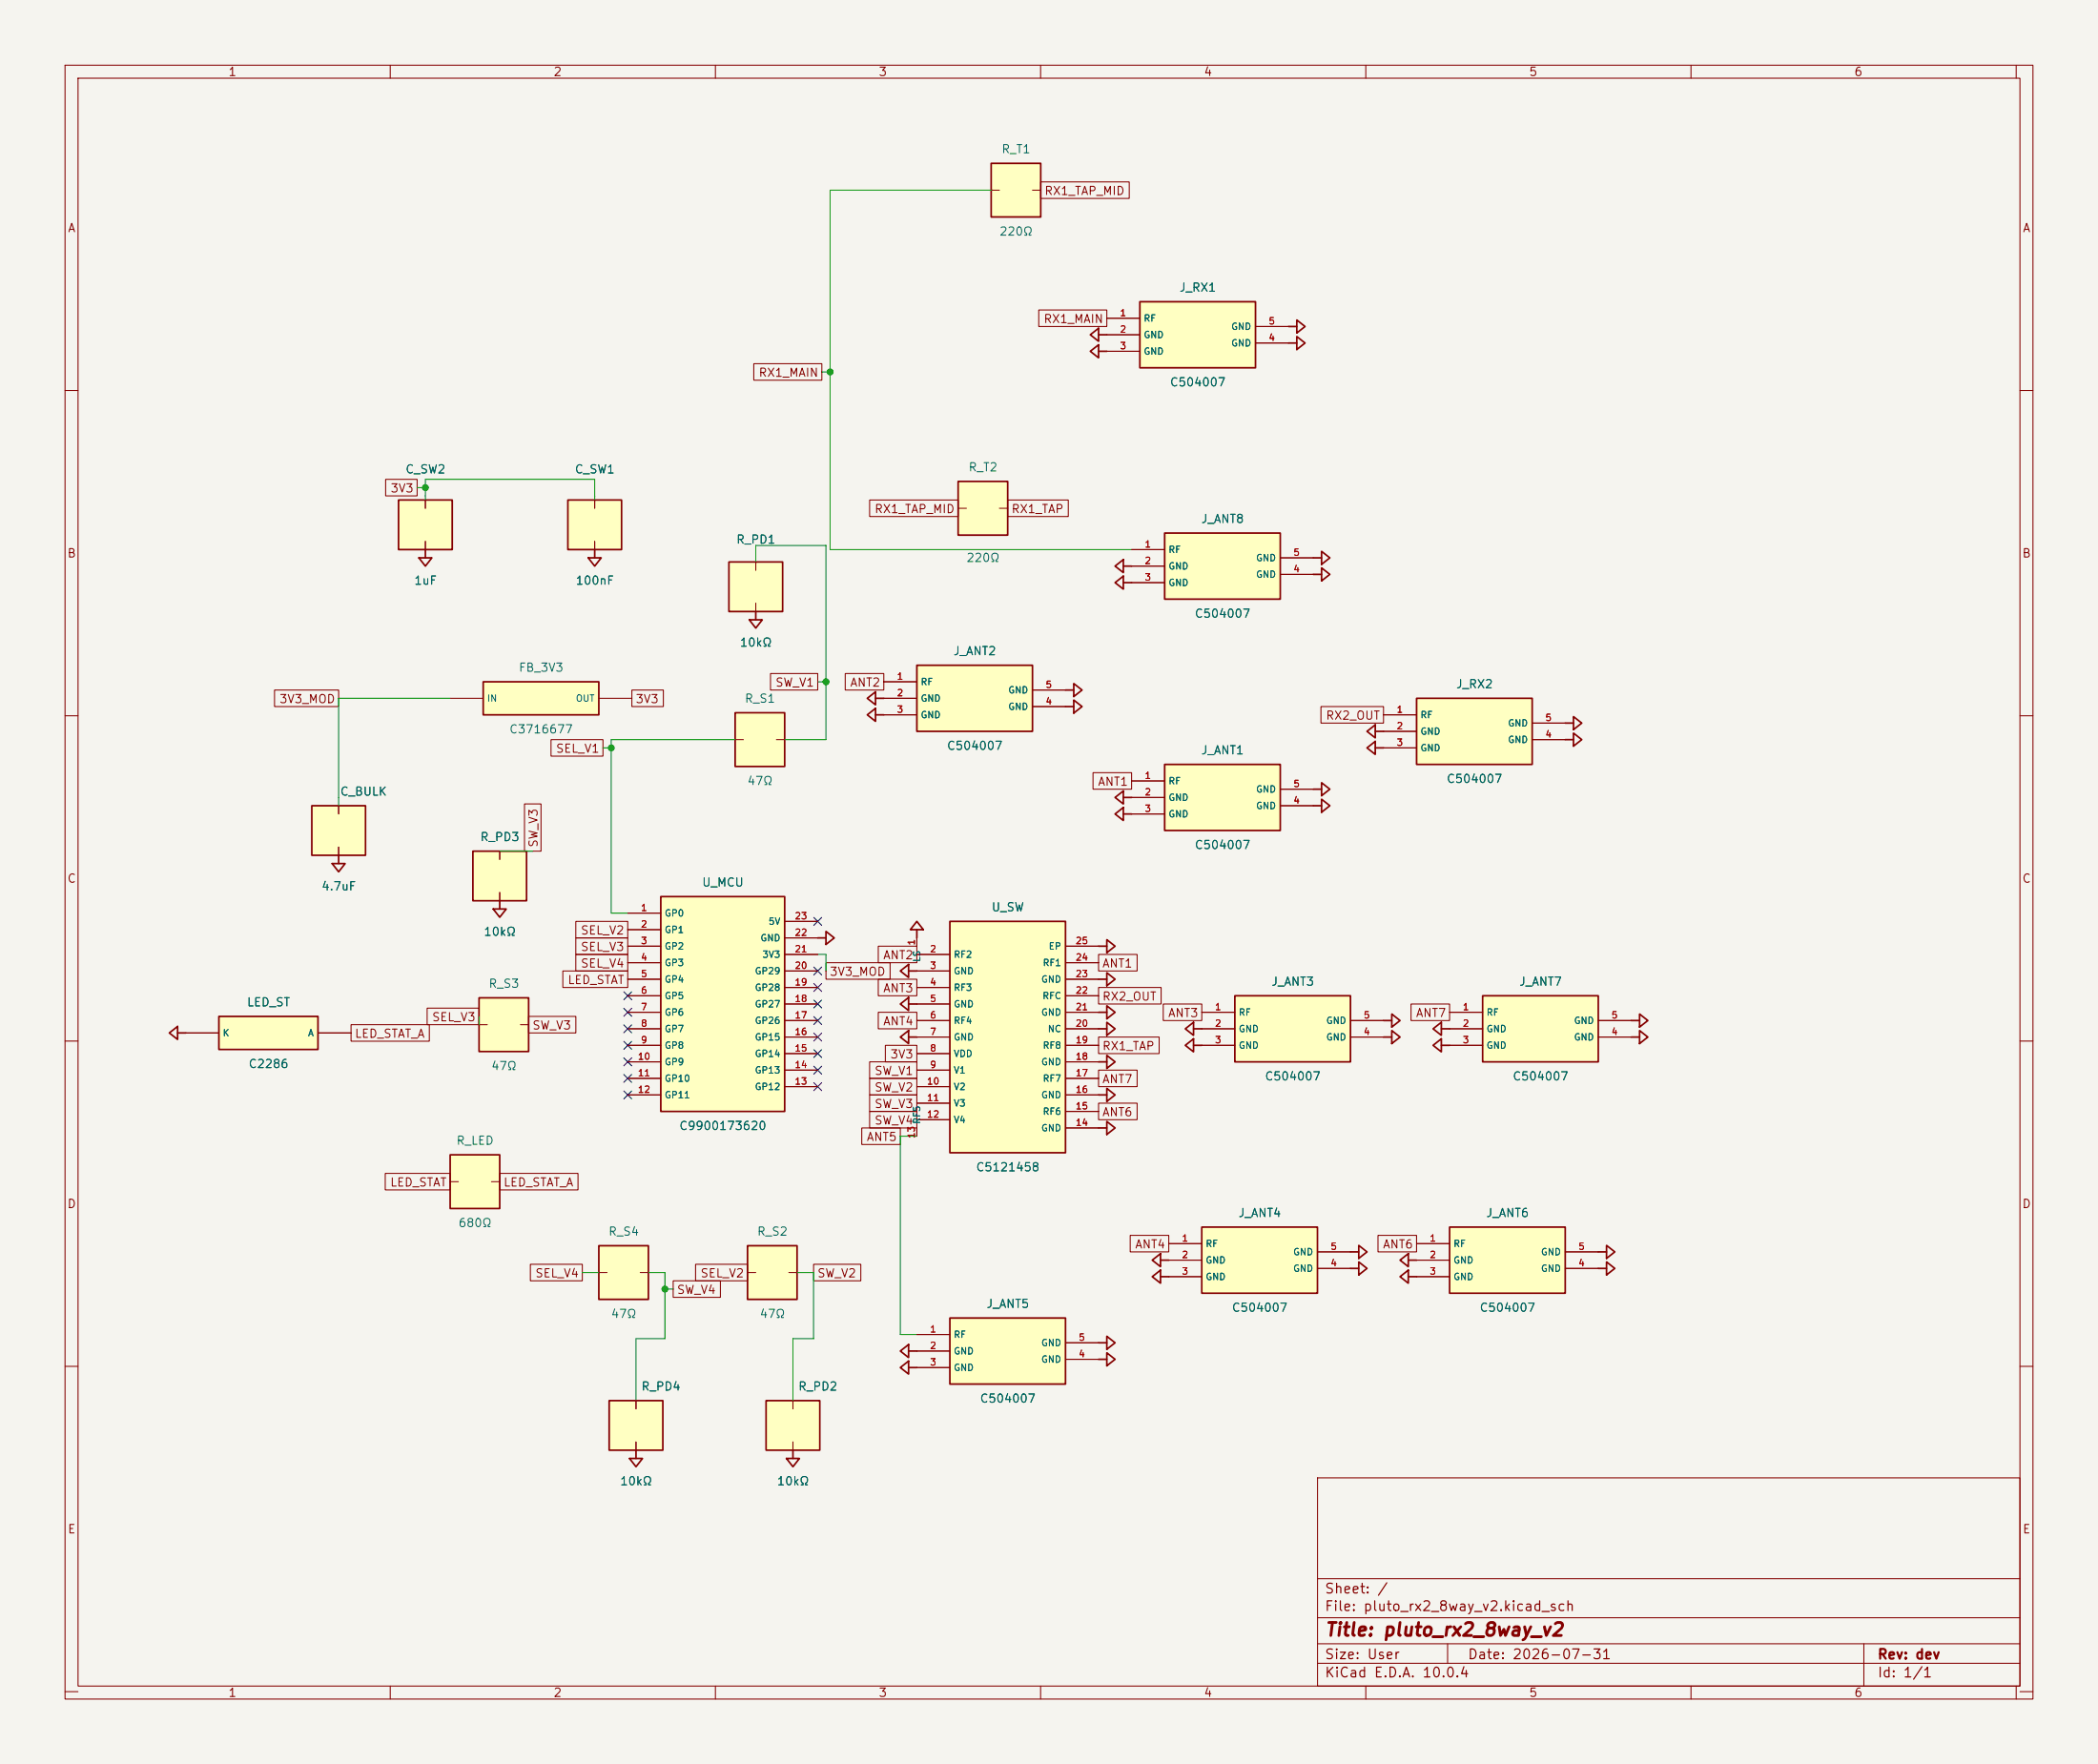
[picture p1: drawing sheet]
<svg xmlns="http://www.w3.org/2000/svg" width="323mm" height="271mm" viewBox="0 0 323 271" stroke-linecap="round" stroke-linejoin="round" font-family="sans-serif">
<path d="M0 0h322.6v271.2h-322.6z" fill="#f5f4ef" stroke="#f5f4ef" stroke-width=".15"/>
<g fill="none" stroke="#840000" stroke-width=".15">
<path d="M10 10h302.6v251.2h-302.6zM12 12h298.6v247.2h-298.6zM60 10v2M110 10v2M160 10v2M210 10v2M260 10v2M310 10v2M10 60h2M310.6 60h2M10 110h2M310.6 110h2"/>
<path d="M10 160h2M310.6 160h2M10 210h2M310.6 210h2M202.6 227.2h108v32h-108zM60 259.2v2M110 259.2v2M160 259.2v2M202.6 255.7h108M202.6 252.7h108M202.6 248.7h108M202.6 242.7h108"/>
<path d="M210 259.2v2M222.6 252.7v3M260 259.2v2M286.6 252.7v6.5M310 259.2v2M10 260h2M310.6 260h2"/>
</g>
<path d="M61.3 76.9h8.2v7.6h-8.2z" fill="#ffffc2"/>
<path d="M61.3 76.9h8.2v7.6h-8.2z" fill="none" stroke="#840000" stroke-width=".25"/>
<path d="M65.4 76.9v1.2M65.4 83.2v1.3" fill="none" stroke="#840000" stroke-width=".15"/>
<path d="M175.3 46.4h17.7v10.1h-17.7z" fill="#ffffc2"/>
<path d="M175.3 46.4h17.7v10.1h-17.7z" fill="none" stroke="#840000" stroke-width=".25"/>
<path d="M170.2 48.9h5.1M170.2 51.5h5.1M170.2 54h5.1M193 52.7h5.1M193 50.2h5.1" fill="none" stroke="#840000" stroke-width=".15"/>
<path d="M179.1 81.9h17.7v10.2h-17.7z" fill="#ffffc2"/>
<path d="M171.4 87l1.3-1v2zM172.7 87h1.3M179.1 81.9h17.7v10.2h-17.7zM26 158.8l1.3-1v2zM27.3 158.8h1.3" fill="none" stroke="#840000" stroke-width=".25"/>
<path d="M174 84.5h5.1M174 87h5.1M174 89.6h5.1M196.8 88.3h5.1M196.8 85.7h5.1" fill="none" stroke="#840000" stroke-width=".15"/>
<path d="M33.7 156.2h15.2v5.1h-15.2z" fill="#ffffc2"/>
<path d="M33.7 156.2h15.2v5.1h-15.2z" fill="none" stroke="#840000" stroke-width=".25"/>
<path d="M28.6 158.8h5.1M48.9 158.8h5.1" fill="none" stroke="#840000" stroke-width=".15"/>
<path d="M73.7 153.4h7.6v8.2h-7.6z" fill="#ffffc2"/>
<path d="M198.1 50.2h1.3M199.4 49.2l1.3 1-1.3 1zM171.4 89.6l1.3-1v2zM172.7 89.6h1.3M73.7 153.4h7.6v8.2h-7.6z" fill="none" stroke="#840000" stroke-width=".25"/>
<path d="M73.7 157.5h1.2M80 157.5h1.3" fill="none" stroke="#840000" stroke-width=".15"/>
<path d="M113 109.6h7.6v8.2h-7.6z" fill="#ffffc2"/>
<path d="M198.1 52.7h1.3M199.4 51.7l1.3 1-1.3 1zM64.4 85.7h2l-1 1.3zM65.4 84.5v1.2M113 109.6h7.6v8.2h-7.6zM210.2 112.4l1.3-1v2zM211.5 112.4h1.2M240.7 113.7h1.2M241.9 112.7l1.3 1-1.3 1z" fill="none" stroke="#840000" stroke-width=".25"/>
<path d="M113 113.7h1.3M119.4 113.7h1.2" fill="none" stroke="#840000" stroke-width=".15"/>
<path d="M217.8 107.3h17.8v10.2h-17.8z" fill="#ffffc2"/>
<path d="M217.8 107.3h17.8v10.2h-17.8zM240.7 111.1h1.2M241.9 110.1l1.3 1-1.3 1zM96.8 224.2h2l-1 1.2zM97.8 222.9v1.3" fill="none" stroke="#840000" stroke-width=".25"/>
<path d="M212.7 109.9h5.1M212.7 112.4h5.1M212.7 115h5.1M235.6 113.7h5.1M235.6 111.1h5.1" fill="none" stroke="#840000" stroke-width=".15"/>
<path d="M93.7 215.3h8.2v7.6h-8.2z" fill="#ffffc2"/>
<path d="M210.2 115l1.3-1v2zM211.5 115h1.2M93.7 215.3h8.2v7.6h-8.2z" fill="none" stroke="#840000" stroke-width=".25"/>
<path d="M97.8 215.3v1.3M97.8 221.6v1.3" fill="none" stroke="#840000" stroke-width=".15"/>
<path d="M228 153.1h17.7v10.1h-17.7z" fill="#ffffc2"/>
<path d="M228 153.1h17.7v10.1h-17.7z" fill="none" stroke="#840000" stroke-width=".25"/>
<path d="M222.9 155.6h5.1M222.9 158.1h5.1M245.7 159.4h5.1M245.7 156.9h5.1M222.9 160.7h5.1" fill="none" stroke="#840000" stroke-width=".15"/>
<path d="M69.2 177.5h7.6v8.3h-7.6z" fill="#ffffc2"/>
<path d="M163.8 106.1h1.3M165.1 105.1l1.3 1-1.3 1zM212.7 159.4h1.3M212.7 156.9h1.3M214 158.4l1.3 1-1.3 1zM214 155.9l1.3 1-1.3 1zM220.3 158.1l1.3-1v2zM221.6 158.1h1.3M69.2 177.5h7.6v8.3h-7.6z" fill="none" stroke="#840000" stroke-width=".25"/>
<path d="M69.2 181.6h1.3M75.6 181.6h1.2" fill="none" stroke="#840000" stroke-width=".15"/>
<path d="M112.1 86.4h8.2v7.6h-8.2z" fill="#ffffc2"/>
<path d="M112.1 86.4h8.2v7.6h-8.2zM115.2 95.3h2l-1 1.2zM116.2 94v1.3M133.3 107.3l1.3-1v2zM134.6 107.3h1.3M125.7 144.2h1.3M127 143.2l1.3 1-1.3 1z" fill="none" stroke="#840000" stroke-width=".25"/>
<path d="M116.2 86.4v1.3M116.2 92.7v1.3" fill="none" stroke="#840000" stroke-width=".15"/>
<path d="M152.4 25.1h7.6v8.3h-7.6z" fill="#ffffc2"/>
<path d="M152.4 25.1h7.6v8.3h-7.6zM167.6 51.5l1.3-1v2zM168.9 51.5h1.3" fill="none" stroke="#840000" stroke-width=".25"/>
<path d="M152.4 29.2h1.3M158.7 29.2h1.3" fill="none" stroke="#840000" stroke-width=".15"/>
<path d="M141 102.3h17.7v10.1h-17.7z" fill="#ffffc2"/>
<path d="M167.6 54l1.3-1v2zM168.9 54h1.3M141 102.3h17.7v10.1h-17.7zM163.8 108.6h1.3M165.1 107.6l1.3 1-1.3 1zM75.8 139.7h2l-1 1.3zM76.8 138.5v1.2" fill="none" stroke="#840000" stroke-width=".25"/>
<path d="M135.9 104.8h5.1M135.9 107.3h5.1M135.9 109.9h5.1M158.7 108.6h5.1M158.7 106.1h5.1" fill="none" stroke="#840000" stroke-width=".15"/>
<path d="M72.7 130.8h8.3v7.7h-8.3z" fill="#ffffc2"/>
<path d="M133.3 109.9l1.3-1v2zM134.6 109.9h1.3M51.1 132.7h2l-1 1.3zM52.1 130.2l1-.6-1-.7-1 .7 1 .6v2.5M72.7 130.8h8.3v7.7h-8.3zM250.8 159.4h1.3M252.1 158.4l1.3 1-1.3 1z" fill="none" stroke="#840000" stroke-width=".25"/>
<path d="M76.8 130.8v1.3M76.8 137.2v1.3" fill="none" stroke="#840000" stroke-width=".15"/>
<path d="M47.9 123.8h8.3v7.7h-8.3z" fill="#ffffc2"/>
<path d="M47.9 123.8h8.3v7.7h-8.3z" fill="none" stroke="#840000" stroke-width=".25"/>
<path d="M52.1 123.8v1.3M52.1 130.2v1.3" fill="none" stroke="#840000" stroke-width=".15"/>
<path d="M147.3 74h7.6v8.3h-7.6z" fill="#ffffc2"/>
<path d="M147.3 74h7.6v8.3h-7.6zM90.4 85.7h2l-1 1.3zM91.4 84.5v1.2M201.9 88.3h1.3M203.2 87.3l1.3 1-1.3 1z" fill="none" stroke="#840000" stroke-width=".25"/>
<path d="M147.3 78.1h1.3M153.7 78.1h1.2" fill="none" stroke="#840000" stroke-width=".15"/>
<path d="M74.3 104.8h17.8v5.1h-17.8z" fill="#ffffc2"/>
<path d="M74.3 104.8h17.8v5.1h-17.8z" fill="none" stroke="#840000" stroke-width=".25"/>
<path d="M69.2 107.3h5.1M92.1 107.3h5.1" fill="none" stroke="#840000" stroke-width=".15"/>
<path d="M87.3 76.9h8.3v7.6h-8.3z" fill="#ffffc2"/>
<path d="M87.3 76.9h8.3v7.6h-8.3zM201.9 85.7h1.3M203.2 84.7l1.3 1-1.3 1z" fill="none" stroke="#840000" stroke-width=".25"/>
<path d="M91.4 76.9v1.2M91.4 83.2v1.3" fill="none" stroke="#840000" stroke-width=".15"/>
<path d="M179.1 117.5h17.7v10.2h-17.7z" fill="#ffffc2"/>
<path d="M179.1 117.5h17.7v10.2h-17.7z" fill="none" stroke="#840000" stroke-width=".25"/>
<path d="M174 120h5.1M174 122.6h5.1M174 125.1h5.1M196.8 123.8h5.1M196.8 121.3h5.1" fill="none" stroke="#840000" stroke-width=".15"/>
<path d="M146 202.6h17.8v10.1h-17.8z" fill="#ffffc2"/>
<g fill="none" stroke="#840000" stroke-width=".25">
<path d="M171.4 125.1l1.3-1v2zM171.4 122.6l1.3-1v2zM172.7 125.1h1.3M172.7 122.6h1.3M138.4 159.4l1.3-1v2zM138.4 154.3l1.3-1v2zM138.4 149.2l1.3-1v2zM139.7 159.4h1.3M139.7 154.3h1.3M139.7 149.2h1.3M141 141.6l1 1.3h-2zM141 142.9v1.3"/>
<path d="M168.9 173.4h1.3M168.9 168.3h1.3M170.2 172.4l1.2 1-1.2 1zM170.2 167.3l1.2 1-1.2 1zM146 202.6h17.8v10.1h-17.8zM120.9 224.2h2l-1 1.2zM121.9 222.9v1.3"/>
</g>
<path d="M141 205.1h5M141 207.7h5M141 210.2h5M163.8 208.9h5.1M163.8 206.4h5.1" fill="none" stroke="#840000" stroke-width=".15"/>
<path d="M146 141.6h17.8v35.6h-17.8z" fill="#ffffc2"/>
<path d="M201.9 121.3h1.3M201.9 123.8h1.3M203.2 120.3l1.3 1-1.3 1zM203.2 122.8l1.3 1-1.3 1zM146 141.6h17.8v35.6h-17.8zM182.2 160.7l1.3-1v2zM183.5 160.7h1.3" fill="none" stroke="#840000" stroke-width=".25"/>
<g fill="none" stroke="#840000" stroke-width=".15">
<path d="M141 144.2v1.2M141 146.7h5M141 149.2h5M141 151.8h5M141 154.3h5M141 156.9h5M141 159.4h5M163.8 158.1h5.1M163.8 155.6h5.1M163.8 153.1h5.1M163.8 150.5h5.1M163.8 148h5.1"/>
<path d="M163.8 145.4h5.1M141 173.4v1.2M141 161.9h5M141 164.5h5M141 167h5M141 169.6h5M141 172.1h5M163.8 173.4h5.1M163.8 170.8h5.1M163.8 168.3h5.1M163.8 165.8h5.1M163.8 163.2h5.1"/>
<path d="M163.8 160.7h5.1"/>
</g>
<path d="M189.9 153.1h17.7v10.1h-17.7z" fill="#ffffc2"/>
<g fill="none" stroke="#840000" stroke-width=".25">
<path d="M168.9 158.1h1.3M168.9 150.5h1.3M168.9 155.6h1.3M168.9 145.4h1.3M170.2 149.5l1.2 1-1.2 1zM170.2 154.6l1.2 1-1.2 1zM170.2 144.4l1.2 1-1.2 1zM170.2 157.1l1.2 1-1.2 1zM182.2 158.1l1.3-1v2zM183.5 158.1h1.3M189.9 153.1h17.7v10.1h-17.7zM168.9 163.2h1.3"/>
<path d="M170.2 162.2l1.2 1-1.2 1z"/>
</g>
<path d="M184.8 155.6h5.1M184.8 158.1h5.1M207.6 159.4h5.1M207.6 156.9h5.1M184.8 160.7h5.1" fill="none" stroke="#840000" stroke-width=".15"/>
<path d="M101.6 137.8h19v33h-19z" fill="#ffffc2"/>
<path d="M101.6 137.8h19v33h-19zM138.4 210.2l1.3-1v2zM139.7 210.2h1.3" fill="none" stroke="#840000" stroke-width=".25"/>
<g fill="none" stroke="#840000" stroke-width=".15">
<path d="M96.5 140.4h5.1M96.5 142.9h5.1M96.5 145.4h5.1M96.5 148h5.1M96.5 150.5h5.1M96.5 153.1h5.1M96.5 155.6h5.1M96.5 158.1h5.1M120.6 159.4h5.1M120.6 156.9h5.1M120.6 154.3h5.1M120.6 151.8h5.1"/>
<path d="M120.6 149.2h5.1M120.6 146.7h5.1M120.6 144.2h5.1M120.6 141.6h5.1M96.5 160.7h5.1M96.5 163.2h5.1M96.5 165.8h5.1M96.5 168.3h5.1M120.6 167h5.1M120.6 164.5h5.1M120.6 161.9h5.1"/>
</g>
<path d="M117.8 215.3h8.2v7.6h-8.2z" fill="#ffffc2"/>
<path d="M250.8 156.9h1.3M252.1 155.9l1.3 1-1.3 1zM220.3 160.7l1.3-1v2zM221.6 160.7h1.3M117.8 215.3h8.2v7.6h-8.2z" fill="none" stroke="#840000" stroke-width=".25"/>
<path d="M121.9 215.3v1.3M121.9 221.6v1.3" fill="none" stroke="#840000" stroke-width=".15"/>
<path d="M184.8 188.6h17.8v10.2h-17.8z" fill="#ffffc2"/>
<path d="M177.2 196.2l1.2-1v2zM178.4 196.2h1.3M184.8 188.6h17.8v10.2h-17.8zM207.6 195h1.3M208.9 194l1.3 1-1.3 1z" fill="none" stroke="#840000" stroke-width=".25"/>
<path d="M179.7 191.2h5.1M179.7 193.7h5.1M179.7 196.2h5.1M202.6 195h5M202.6 192.4h5" fill="none" stroke="#840000" stroke-width=".15"/>
<path d="M92.1 191.5h7.6v8.2h-7.6z" fill="#ffffc2"/>
<path d="M92.1 191.5h7.6v8.2h-7.6zM177.2 193.7l1.2-1v2zM178.4 193.7h1.3M207.6 192.4h1.3M208.9 191.4l1.3 1-1.3 1z" fill="none" stroke="#840000" stroke-width=".25"/>
<path d="M92.1 195.6h1.2M98.4 195.6h1.3" fill="none" stroke="#840000" stroke-width=".15"/>
<path d="M222.9 188.6h17.8v10.2h-17.8z" fill="#ffffc2"/>
<g fill="none" stroke="#840000" stroke-width=".25">
<path d="M215.3 193.7l1.2-1v2zM215.3 196.2l1.2-1v2zM216.5 193.7h1.3M216.5 196.2h1.3M222.9 188.6h17.8v10.2h-17.8zM245.7 192.4h1.3M245.7 195h1.3M247 191.4l1.3 1-1.3 1zM247 194l1.3 1-1.3 1zM138.4 207.7l1.3-1v2zM139.7 207.7h1.3M168.9 208.9h1.3"/>
<path d="M168.9 206.4h1.3M170.2 207.9l1.2 1-1.2 1zM170.2 205.4l1.2 1-1.2 1z"/>
</g>
<path d="M217.8 191.2h5.1M217.8 193.7h5.1M217.8 196.2h5.1M240.7 195h5M240.7 192.4h5" fill="none" stroke="#840000" stroke-width=".15"/>
<path d="M114.9 191.5h7.7v8.2h-7.7z" fill="#ffffc2"/>
<path d="M114.9 191.5h7.7v8.2h-7.7z" fill="none" stroke="#840000" stroke-width=".25"/>
<g fill="none" stroke="#840000" stroke-width=".15">
<path d="M160 28h13.6v2.5h-13.6zM115.9 55.9h10.5v2.5h-10.5zM159.7 47.6h10.5v2.6h-10.5zM170.2 48.9h5.1M170.2 51.5h5.1M170.2 54h5.1M193 52.7h5.1M193 50.2h5.1M59.3 73.7h4.8v2.5h-4.8zM65.4 76.9v1.2M91.4 76.9v1.2M133.7 76.9h13.6v2.5h-13.6z"/>
<path d="M154.9 76.9h9.4v2.5h-9.4zM65.4 83.2v1.3M91.4 83.2v1.3M116.2 86.4v1.3M116.2 92.7v1.3M174 84.5h5.1M174 87h5.1M174 89.6h5.1M196.8 88.3h5.1M196.8 85.7h5.1M42.2 106.1h9.9v2.5h-9.9zM84.7 113.7h8v2.5h-8z"/>
<path d="M97.2 106.1h4.8v2.5h-4.8zM118.5 103.5h7.2v2.6h-7.2zM130 103.5h5.9v2.6h-5.9zM135.9 104.8h5.1M135.9 107.3h5.1M135.9 109.9h5.1M158.7 108.6h5.1M158.7 106.1h5.1M168.1 118.8h5.9v2.5h-5.9zM203.1 108.6h9.6v2.5h-9.6zM212.7 109.9h5.1M212.7 112.4h5.1"/>
<path d="M212.7 115h5.1M235.6 113.7h5.1M235.6 111.1h5.1M52.1 123.8v1.3M52.1 130.2v1.3M76.8 130.8v1.3M76.8 137.2v1.3M80.6 123.6h2.6v7.2h-2.6zM174 120h5.1M174 122.6h5.1M174 125.1h5.1M196.8 123.8h5.1"/>
<path d="M196.8 121.3h5.1M28.6 158.8h5.1M48.9 158.8h5.1M54 157.5h12v2.5h-12zM65.7 155h8v2.5h-8zM81.3 156.2h7.2v2.6h-7.2zM86.5 149.2h10v2.6h-10zM88.5 141.6h8v2.6h-8zM88.5 144.2h8v2.5h-8zM88.5 146.7h8v2.5h-8zM96.5 158.1h5.1M96.5 155.6h5.1"/>
<path d="M96.5 153.1h5.1M96.5 150.5h5.1M96.5 148h5.1M96.5 145.4h5.1M96.5 140.4h5.1M96.5 142.9h5.1M120.6 146.7h5.1M120.6 149.2h5.1M120.6 151.8h5.1M120.6 154.3h5.1M120.6 156.9h5.1M120.6 159.4h5.1"/>
<path d="M120.6 144.2h5.1M120.6 141.6h5.1M127 148h9.9v2.5h-9.9zM135 145.4h6v2.6h-6zM135 155.6h6v2.5h-6zM135 150.5h6v2.6h-6zM141 144.2v1.2M141 146.7h5M141 149.2h5M141 151.8h5M141 154.3h5M141 156.9h5"/>
<path d="M141 159.4h5M163.8 158.1h5.1M163.8 155.6h5.1M163.8 153.1h5.1M163.8 150.5h5.1M163.8 148h5.1M163.8 145.4h5.1M168.9 151.8h9.6v2.5h-9.6zM168.9 159.4h9.3v2.5h-9.3zM168.9 146.7h5.9v2.5h-5.9zM178.9 154.3h5.9v2.6h-5.9zM184.8 158.1h5.1"/>
<path d="M184.8 155.6h5.1M207.6 156.9h5.1M207.6 159.4h5.1M217 154.3h5.9v2.6h-5.9zM222.9 158.1h5.1M222.9 155.6h5.1M245.7 156.9h5.1M245.7 159.4h5.1M96.5 168.3h5.1M96.5 165.8h5.1M96.5 163.2h5.1M96.5 160.7h5.1"/>
<path d="M120.6 161.9h5.1M120.6 164.5h5.1M120.6 167h5.1M132.5 173.4h5.9v2.5h-5.9zM133.7 163.2h7.3v2.6h-7.3zM133.7 165.8h7.3v2.5h-7.3zM133.7 168.3h7.3v2.5h-7.3zM133.7 170.8h7.3v2.6h-7.3zM136.1 160.7h4.9v2.5h-4.9zM141 173.4v1.2M141 161.9h5M141 164.5h5"/>
<path d="M141 167h5M141 169.6h5M141 172.1h5M163.8 173.4h5.1M163.8 170.8h5.1M163.8 168.3h5.1M163.8 165.8h5.1M163.8 163.2h5.1M163.8 160.7h5.1M168.9 169.6h5.9v2.5h-5.9zM168.9 164.5h5.9v2.5h-5.9zM184.8 160.7h5.1"/>
<path d="M222.9 160.7h5.1M59.2 180.4h10v2.5h-10zM76.8 180.4h12.1v2.5h-12.1zM81.5 194.3h8v2.6h-8zM103.5 196.9h7.3v2.5h-7.3zM106.9 194.3h8v2.6h-8zM114.9 195.6h1.3M121.3 195.6h1.3M125.1 194.3h7.3v2.6h-7.3zM173.8 189.9h5.9v2.5h-5.9zM179.7 191.2h5.1M179.7 193.7h5.1"/>
<path d="M179.7 196.2h5.1M202.6 195h5M202.6 192.4h5M211.9 189.9h5.9v2.5h-5.9zM217.8 191.2h5.1M217.8 193.7h5.1M217.8 196.2h5.1M240.7 195h5M240.7 192.4h5M97.8 215.3v1.3M121.9 215.3v1.3M141 205.1h5"/>
<path d="M141 207.7h5M141 210.2h5M163.8 208.9h5.1M163.8 206.4h5.1M97.8 221.6v1.3M121.9 221.6v1.3"/>
</g>
<g fill="none" stroke="#009600" stroke-width=".15">
<path d="M152.4 29.2h-24.8v55.3h46.4M126.4 57.2h1.2M64.1 75h1.3M65.4 76.9v-3.2h26v3.2M116.2 86.4v-2.6h10.8v29.9h-6.4M69.2 107.3h-17.1v16.5M92.7 115h1.3M113 113.7h-19v26.7h2.5M125.7 104.8h1.3M76.8 130.8h5.1M73.7 156.2v1.3M125.7 146.7h1.3v2.5"/>
<path d="M141 174.6h-2.6v30.5h2.6M89.5 195.6h2.6M99.7 195.6h2.5v10.2h-4.4v9.5M102.2 198.1h1.3M122.6 195.6h2.5v10.2h-3.2v9.5"/>
</g>
<g fill="none" stroke="#000084" stroke-width=".15">
<path d="M95.9 157.5l1.2 1.2M95.9 155l1.2 1.2M95.9 152.4l1.2 1.3M97.1 157.5l-1.2 1.2M97.1 155l-1.2 1.2M97.1 152.4l-1.2 1.3M125.1 148.6l1.2 1.3M125.1 151.2l1.2 1.2M125.1 153.7l1.2 1.2M125.1 156.3l1.2 1.2M125.1 158.8l1.2 1.2M125.1 141l1.2 1.2"/>
<path d="M126.3 148.6l-1.2 1.3M126.3 151.2l-1.2 1.2M126.3 153.7l-1.2 1.2M126.3 156.3l-1.2 1.2M126.3 158.8l-1.2 1.2M126.3 141l-1.2 1.2M95.9 165.1l1.2 1.3M95.9 162.6l1.2 1.2M95.9 160.1l1.2 1.2M95.9 167.7l1.2 1.2M97.1 165.1l-1.2 1.3M97.1 162.6l-1.2 1.2"/>
<path d="M97.1 160.1l-1.2 1.2M97.1 167.7l-1.2 1.2M125.1 161.3l1.2 1.3M125.1 163.9l1.2 1.2M125.1 166.4l1.2 1.2M126.3 161.3l-1.2 1.3M126.3 163.9l-1.2 1.2M126.3 166.4l-1.2 1.2"/>
</g>
<g fill="#009600" stroke="#009600" stroke-width=".15">
<circle cx="102.2" cy="198.1" r=".46"/>
<circle cx="65.4" cy="75" r=".46"/>
<circle cx="127.6" cy="57.2" r=".46"/>
<circle cx="127" cy="104.8" r=".46"/>
<circle cx="94" cy="115" r=".46"/>
</g>
<text font-size="2" fill="#840000" x="203.6" y="252">Title: pluto_rx2_8way_v2</text>
<g font-size="1.5" fill="#840000">
<text x="203.6" y="245.3">Sheet: /</text>
<text x="203.6" y="248">File: pluto_rx2_8way_v2.kicad_sch</text>
<text x="203.6" y="255.4">Size: User</text>
<text x="225.6" y="255.4">Date: 2026-07-31</text>
<text x="288.6" y="255.4">Rev: dev</text>
<text x="203.6" y="258.2">KiCad E.D.A. 10.0.4</text>
<text x="288.6" y="258.2">Id: 1/1</text>
</g>
<g font-size="1.3" fill="#840000">
<text x="35" y="12">1</text>
<text x="85" y="12">2</text>
<text x="135" y="12">3</text>
<text x="185" y="12">4</text>
<text x="235" y="12">5</text>
<text x="285" y="12">6</text>
<text x="160.5" y="30.3">RX1_TAP_MID</text>
<text x="10.3" y="36">A</text>
<text x="310.9" y="36">A</text>
<text x="160.4" y="50">RX1_MAIN</text>
<text x="116.6" y="58.2">RX1_MAIN</text>
<text x="59.9" y="76">3V3</text>
<text x="134.4" y="79.2">RX1_TAP_MID</text>
<text x="155.4" y="79.2">RX1_TAP</text>
<text x="10.3" y="86">B</text>
<text x="310.8" y="86">B</text>
<text x="119.1" y="105.9">SW_V1</text>
<text x="130.6" y="105.9">ANT2</text>
<text x="42.9" y="108.4">3V3_MOD</text>
<text x="97.6" y="108.4">3V3</text>
<text x="203.8" y="110.9">RX2_OUT</text>
<text x="85.4" y="116">SEL_V1</text>
<text x="168.7" y="121.1">ANT1</text>
<text x="83" y="130.4" transform="rotate(-90 83 130.4)">SW_V3</text>
<text x="10.3" y="136">C</text>
<text x="310.8" y="136">C</text>
<text x="89.2" y="144">SEL_V2</text>
<text x="89.2" y="146.5">SEL_V3</text>
<text x="89.2" y="149">SEL_V4</text>
<text x="135.7" y="147.8">ANT2</text>
<text x="169.4" y="149">ANT1</text>
<text x="87.2" y="151.6">LED_STAT</text>
<text x="127.5" y="150.3">3V3_MOD</text>
<text x="135.7" y="152.8">ANT3</text>
<text x="169.4" y="154.1">RX2_OUT</text>
<text x="54.5" y="159.8">LED_STAT_A</text>
<text x="66.3" y="157.3">SEL_V3</text>
<text x="81.8" y="158.6">SW_V3</text>
<text x="135.7" y="157.9">ANT4</text>
<text x="169.4" y="161.7">RX1_TAP</text>
<text x="179.5" y="156.7">ANT3</text>
<text x="217.6" y="156.7">ANT7</text>
<text x="134.4" y="165.5">SW_V1</text>
<text x="136.8" y="163">3V3</text>
<text x="169.4" y="166.8">ANT7</text>
<text x="134.4" y="168.1">SW_V2</text>
<text x="134.4" y="170.6">SW_V3</text>
<text x="134.4" y="173.2">SW_V4</text>
<text x="169.4" y="171.9">ANT6</text>
<text x="133.2" y="175.7">ANT5</text>
<text x="59.9" y="182.7">LED_STAT</text>
<text x="77.3" y="182.7">LED_STAT_A</text>
<text x="10.3" y="186">D</text>
<text x="310.8" y="186">D</text>
<text x="82.2" y="196.7">SEL_V4</text>
<text x="107.6" y="196.7">SEL_V2</text>
<text x="125.6" y="196.7">SW_V2</text>
<text x="174.4" y="192.2">ANT4</text>
<text x="212.5" y="192.2">ANT6</text>
<text x="104" y="199.2">SW_V4</text>
<text x="10.3" y="236">E</text>
<text x="310.9" y="236">E</text>
<text x="35" y="261.2">1</text>
<text x="85" y="261.2">2</text>
<text x="135" y="261.2">3</text>
<text x="185" y="261.2">4</text>
<text x="235" y="261.2">5</text>
<text x="285" y="261.2">6</text>
</g>
<g font-size="1.3" fill="#006464">
<text x="153.9" y="23.9">R_T1</text>
<text x="153.6" y="36.5">220Ω</text>
<text x="181.2" y="45.1">J_RX1</text>
<text x="179.8" y="59.7">C504007</text>
<text x="62.2" y="73.1">C_SW2</text>
<text x="88.3" y="73.1">C_SW1</text>
<text x="148.8" y="72.8">R_T2</text>
<text x="113.1" y="83.9">R_PD1</text>
<text x="184.6" y="80.7">J_ANT8</text>
<text x="148.5" y="86.7">220Ω</text>
<text x="63.6" y="90.2">1uF</text>
<text x="88.4" y="90.2">100nF</text>
<text x="183.6" y="95.3">C504007</text>
<text x="113.7" y="99.7">10kΩ</text>
<text x="146.5" y="101">J_ANT2</text>
<text x="79.7" y="103.6">FB_3V3</text>
<text x="223.8" y="106.1">J_RX2</text>
<text x="78.2" y="113">C3716677</text>
<text x="114.4" y="108.3">R_S1</text>
<text x="145.5" y="115.6">C504007</text>
<text x="184.6" y="116.3">J_ANT1</text>
<text x="52.2" y="122.6">C_BULK</text>
<text x="114.8" y="121">47Ω</text>
<text x="222.3" y="120.7">C504007</text>
<text x="73.7" y="129.6">R_PD3</text>
<text x="183.6" y="130.8">C504007</text>
<text x="49.3" y="137.2">4.7uF</text>
<text x="107.8" y="136.6">U_MCU</text>
<text x="152.4" y="140.4">U_SW</text>
<text x="74.3" y="144.2">10kΩ</text>
<text x="37.9" y="155">LED_ST</text>
<text x="75" y="152.1">R_S3</text>
<text x="195.4" y="151.8">J_ANT3</text>
<text x="233.5" y="151.8">J_ANT7</text>
<text x="38.1" y="164.5">C2286</text>
<text x="75.4" y="164.8">47Ω</text>
<text x="194.4" y="166.4">C504007</text>
<text x="232.5" y="166.4">C504007</text>
<text x="70.1" y="176.3">R_LED</text>
<text x="104.3" y="174">C9900173620</text>
<text x="150" y="180.4">C5121458</text>
<text x="70.4" y="188.9">680Ω</text>
<text x="93.5" y="190.2">R_S4</text>
<text x="116.3" y="190.2">R_S2</text>
<text x="190.3" y="187.4">J_ANT4</text>
<text x="228.4" y="187.4">J_ANT6</text>
<text x="93.8" y="202.9">47Ω</text>
<text x="116.7" y="202.9">47Ω</text>
<text x="151.6" y="201.4">J_ANT5</text>
<text x="189.3" y="201.9">C504007</text>
<text x="227.4" y="201.9">C504007</text>
<text x="98.5" y="214.1">R_PD4</text>
<text x="122.6" y="214.1">R_PD2</text>
<text x="150.6" y="215.9">C504007</text>
<text x="95.2" y="228.6">10kΩ</text>
<text x="119.4" y="228.6">10kΩ</text>
</g>
<g font-size="1" fill="#a90000">
<text x="172.1" y="48.8">1</text>
<text x="172.1" y="51.4">2</text>
<text x="172.1" y="53.9">3</text>
<text x="195" y="52.7">4</text>
<text x="195" y="50.1">5</text>
<text x="175.9" y="84.4">1</text>
<text x="175.9" y="86.9">2</text>
<text x="175.9" y="89.5">3</text>
<text x="198.8" y="88.2">4</text>
<text x="198.8" y="85.7">5</text>
<text x="137.8" y="104.7">1</text>
<text x="137.8" y="107.3">2</text>
<text x="160.7" y="106">5</text>
<text x="137.8" y="109.8">3</text>
<text x="160.7" y="108.5">4</text>
<text x="214.7" y="109.8">1</text>
<text x="214.7" y="112.3">2</text>
<text x="237.5" y="113.6">4</text>
<text x="237.5" y="111.1">5</text>
<text x="175.9" y="120">1</text>
<text x="214.7" y="114.9">3</text>
<text x="175.9" y="122.5">2</text>
<text x="175.9" y="125">3</text>
<text x="198.8" y="123.8">4</text>
<text x="198.8" y="121.2">5</text>
<text x="98.5" y="140.3">1</text>
<text x="98.5" y="142.8">2</text>
<text x="122.1" y="141.6">23</text>
<text x="98.5" y="145.4">3</text>
<text x="98.5" y="147.9">4</text>
<text x="122.1" y="149.2">20</text>
<text x="122.1" y="146.6">21</text>
<text x="122.1" y="144.1">22</text>
<text x="140.9" y="145.4" transform="rotate(-90 140.9 145.4)">1</text>
<text x="142.9" y="146.6">2</text>
<text x="142.9" y="149.2">3</text>
<text x="165.3" y="147.9">24</text>
<text x="165.3" y="145.4">25</text>
<text x="98.5" y="150.4">5</text>
<text x="98.5" y="153">6</text>
<text x="98.5" y="155.5">7</text>
<text x="122.1" y="154.3">18</text>
<text x="122.1" y="151.7">19</text>
<text x="142.9" y="151.7">4</text>
<text x="142.9" y="154.3">5</text>
<text x="165.3" y="155.5">21</text>
<text x="165.3" y="153">22</text>
<text x="165.3" y="150.4">23</text>
<text x="186.7" y="155.5">1</text>
<text x="224.8" y="155.5">1</text>
<text x="98.5" y="158.1">8</text>
<text x="98.5" y="160.6">9</text>
<text x="122.1" y="161.9">15</text>
<text x="122.1" y="159.3">16</text>
<text x="122.1" y="156.8">17</text>
<text x="142.9" y="156.8">6</text>
<text x="142.9" y="159.3">7</text>
<text x="142.9" y="161.9">8</text>
<text x="165.3" y="160.6">19</text>
<text x="165.3" y="158.1">20</text>
<text x="186.7" y="158.1">2</text>
<text x="186.7" y="160.6">3</text>
<text x="209.6" y="159.3">4</text>
<text x="209.6" y="156.8">5</text>
<text x="224.8" y="158.1">2</text>
<text x="224.8" y="160.6">3</text>
<text x="247.7" y="159.3">4</text>
<text x="247.7" y="156.8">5</text>
<text x="98" y="163.1">10</text>
<text x="98" y="165.7">11</text>
<text x="122.1" y="167">13</text>
<text x="122.1" y="164.4">14</text>
<text x="142.4" y="167">10</text>
<text x="142.9" y="164.4">9</text>
<text x="165.3" y="165.7">17</text>
<text x="165.3" y="163.1">18</text>
<text x="98" y="168.2">12</text>
<text x="142.4" y="169.5">11</text>
<text x="142.4" y="172">12</text>
<text x="165.3" y="173.3">14</text>
<text x="165.3" y="170.8">15</text>
<text x="165.3" y="168.2">16</text>
<text x="140.9" y="175.1" transform="rotate(-90 140.9 175.1)">13</text>
<text x="181.6" y="191.1">1</text>
<text x="219.7" y="191.1">1</text>
<text x="181.6" y="193.6">2</text>
<text x="181.6" y="196.2">3</text>
<text x="204.5" y="194.9">4</text>
<text x="204.5" y="192.4">5</text>
<text x="219.7" y="193.6">2</text>
<text x="219.7" y="196.2">3</text>
<text x="242.6" y="194.9">4</text>
<text x="242.6" y="192.4">5</text>
<text x="142.9" y="205.1">1</text>
<text x="142.9" y="207.6">2</text>
<text x="165.8" y="208.9">4</text>
<text x="165.8" y="206.3">5</text>
<text x="142.9" y="210.1">3</text>
</g>
<g font-size="1" fill="#006464">
<text x="175.8" y="49.7">RF</text>
<text x="175.8" y="52.2">GND</text>
<text x="189.2" y="53.5">GND</text>
<text x="189.2" y="51">GND</text>
<text x="175.8" y="54.8">GND</text>
<text x="179.6" y="85.2">RF</text>
<text x="179.6" y="87.8">GND</text>
<text x="193" y="89.1">GND</text>
<text x="193" y="86.5">GND</text>
<text x="179.6" y="90.3">GND</text>
<text x="141.5" y="105.6">RF</text>
<text x="154.9" y="106.8">GND</text>
<text x="74.8" y="108.1">IN</text>
<text x="88.5" y="108.1">OUT</text>
<text x="141.5" y="108.1">GND</text>
<text x="141.5" y="110.6">GND</text>
<text x="154.9" y="109.4">GND</text>
<text x="218.3" y="110.6">RF</text>
<text x="218.3" y="113.2">GND</text>
<text x="231.8" y="111.9">GND</text>
<text x="218.3" y="115.7">GND</text>
<text x="231.8" y="114.5">GND</text>
<text x="179.6" y="120.8">RF</text>
<text x="179.6" y="123.3">GND</text>
<text x="179.6" y="125.9">GND</text>
<text x="193" y="124.6">GND</text>
<text x="193" y="122.1">GND</text>
<text x="102.1" y="141.1">GP0</text>
<text x="102.1" y="143.7">GP1</text>
<text x="118.1" y="142.4">5V</text>
<text x="102.1" y="146.2">GP2</text>
<text x="102.1" y="148.7">GP3</text>
<text x="116.8" y="144.9">GND</text>
<text x="117.1" y="147.5">3V3</text>
<text x="141.7" y="148" transform="rotate(-90 141.7 148)">LS</text>
<text x="146.6" y="147.5">RF2</text>
<text x="160.3" y="148.7">RF1</text>
<text x="161.2" y="146.2">EP</text>
<text x="102.1" y="151.3">GP4</text>
<text x="102.1" y="153.8">GP5</text>
<text x="116" y="155.1">GP27</text>
<text x="116" y="152.6">GP28</text>
<text x="116" y="150">GP29</text>
<text x="146.6" y="150">GND</text>
<text x="146.6" y="152.6">RF3</text>
<text x="146.6" y="155.1">GND</text>
<text x="160" y="151.3">GND</text>
<text x="160.2" y="153.8">RFC</text>
<text x="34.2" y="159.5">K</text>
<text x="47.3" y="159.5">A</text>
<text x="102.1" y="156.4">GP6</text>
<text x="102.1" y="158.9">GP7</text>
<text x="102.1" y="161.4">GP8</text>
<text x="116" y="160.2">GP15</text>
<text x="116" y="157.6">GP26</text>
<text x="146.6" y="157.6">RF4</text>
<text x="146.6" y="160.2">GND</text>
<text x="160" y="156.4">GND</text>
<text x="160.3" y="161.4">RF8</text>
<text x="161" y="158.9">NC</text>
<text x="190.4" y="156.4">RF</text>
<text x="190.4" y="158.9">GND</text>
<text x="190.4" y="161.4">GND</text>
<text x="203.8" y="160.2">GND</text>
<text x="203.8" y="157.6">GND</text>
<text x="228.5" y="156.4">RF</text>
<text x="228.5" y="158.9">GND</text>
<text x="228.5" y="161.4">GND</text>
<text x="241.9" y="160.2">GND</text>
<text x="241.9" y="157.6">GND</text>
<text x="102.1" y="164">GP9</text>
<text x="102.1" y="166.5">GP10</text>
<text x="116" y="167.8">GP12</text>
<text x="116" y="165.3">GP13</text>
<text x="116" y="162.7">GP14</text>
<text x="146.6" y="162.7">VDD</text>
<text x="146.6" y="165.3">V1</text>
<text x="146.6" y="167.8">V2</text>
<text x="160" y="164">GND</text>
<text x="160.3" y="166.5">RF7</text>
<text x="102.1" y="169.1">GP11</text>
<text x="141.7" y="172.9" transform="rotate(-90 141.7 172.9)">RF5</text>
<text x="146.6" y="170.3">V3</text>
<text x="146.6" y="172.9">V4</text>
<text x="160" y="169.1">GND</text>
<text x="160.3" y="171.6">RF6</text>
<text x="160" y="174.1">GND</text>
<text x="185.3" y="191.9">RF</text>
<text x="223.4" y="191.9">RF</text>
<text x="185.3" y="194.5">GND</text>
<text x="185.3" y="197">GND</text>
<text x="198.8" y="195.7">GND</text>
<text x="198.8" y="193.2">GND</text>
<text x="223.4" y="194.5">GND</text>
<text x="223.4" y="197">GND</text>
<text x="236.9" y="195.7">GND</text>
<text x="236.9" y="193.2">GND</text>
<text x="146.6" y="205.9">RF</text>
<text x="146.6" y="208.4">GND</text>
<text x="160" y="209.7">GND</text>
<text x="160" y="207.2">GND</text>
<text x="146.6" y="211">GND</text>
</g>
</svg>
